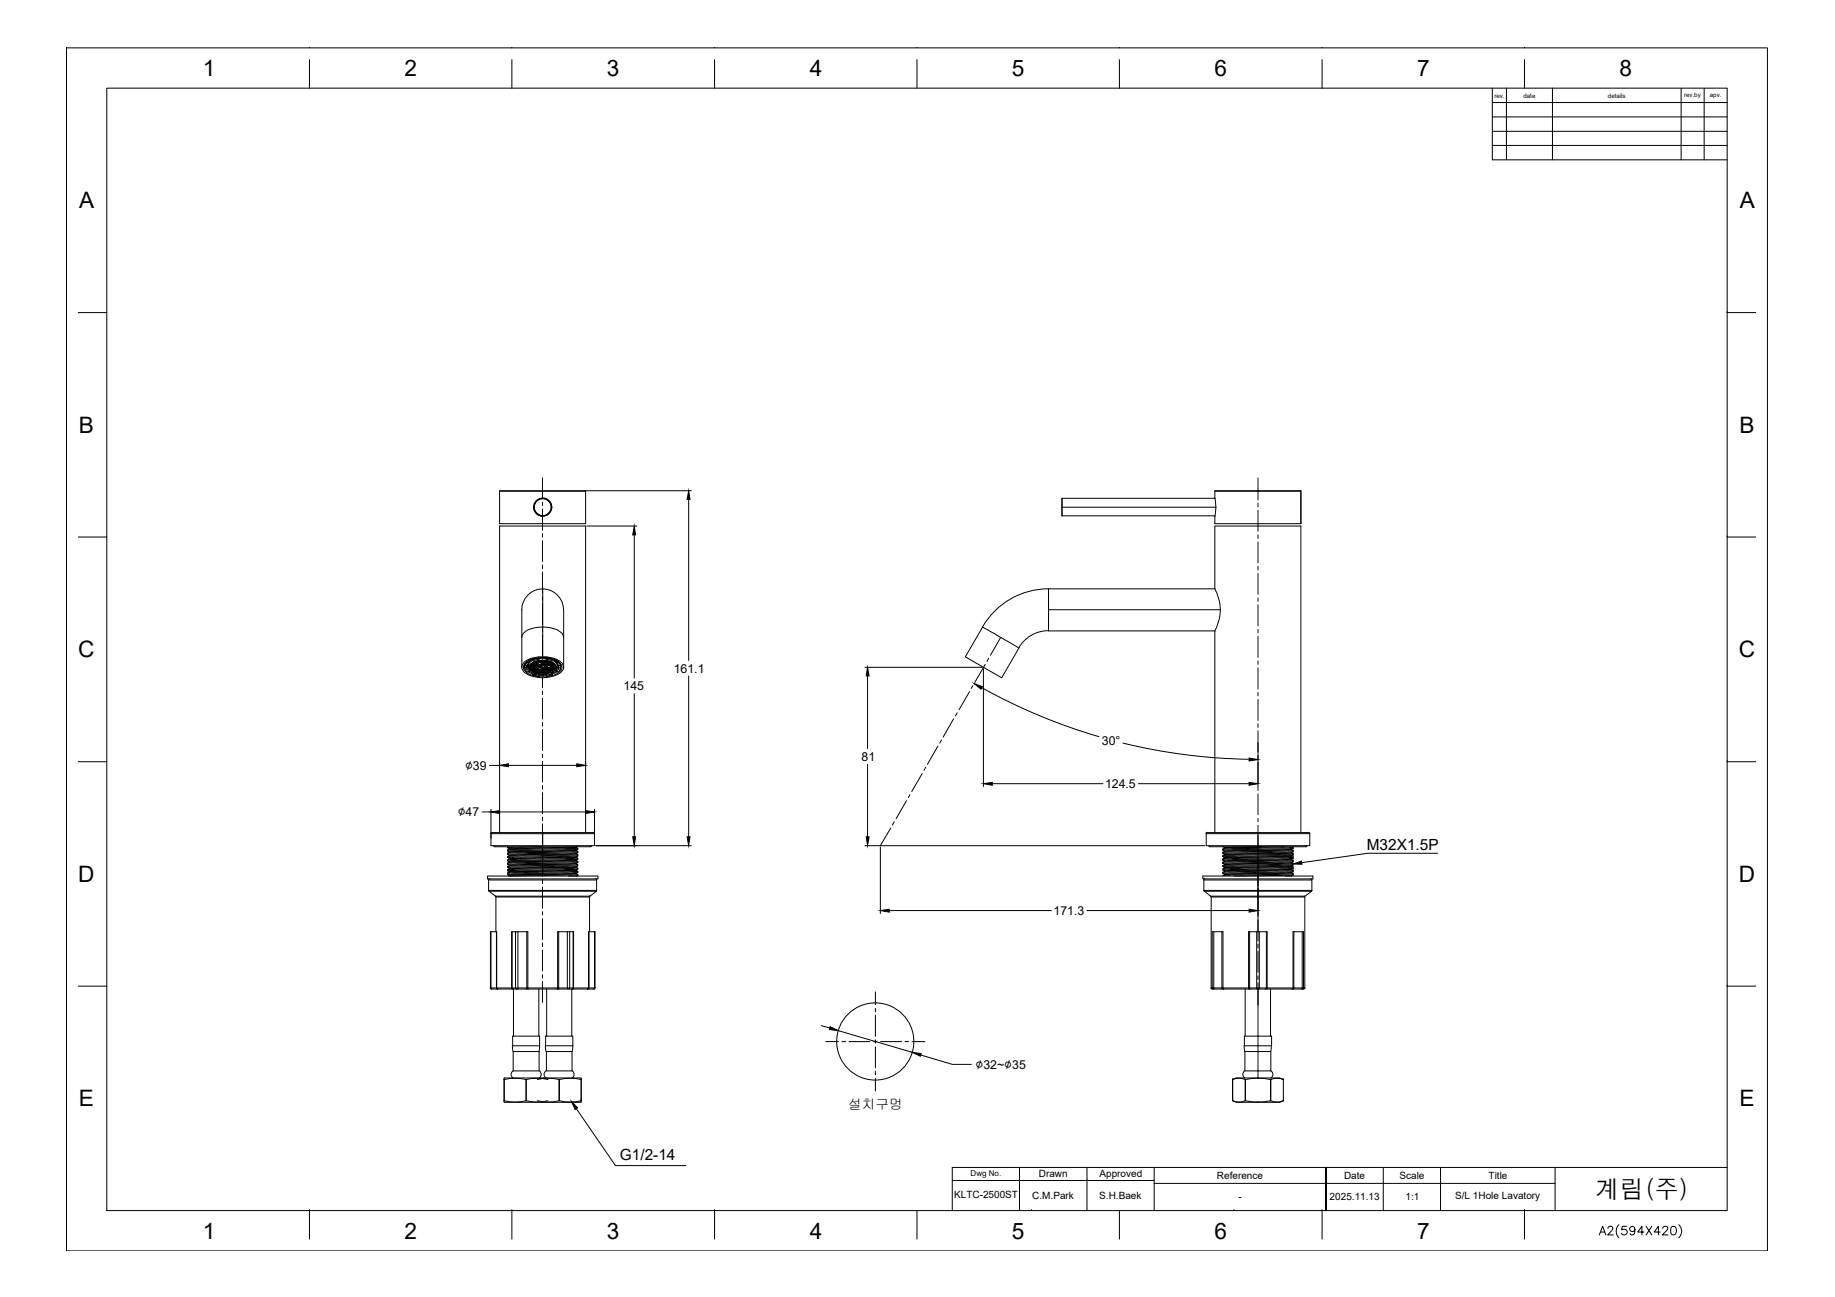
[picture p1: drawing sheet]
<svg xmlns="http://www.w3.org/2000/svg" width="297mm" height="210mm" viewBox="0 0 297 210" stroke-linecap="round" stroke-linejoin="round" font-family="sans-serif">
<!-- layer: 0 -->
<g fill="none" stroke="#000" stroke-width=".16">
<path d="M81 79.4l-.1 .1M81 79.4h13.7M87.8 79.5h-6.9v5.3h6.9M94.7 79.4l.1 .1M196.8 79.4l-.1 .1M196.8 79.4h13.7M203.6 79.4v.1M210.4 79.4l.1 .1M210.6 79.5h.1M210.6 79.5h-13.9v1.1a6.6 6.6 0 0 1 0 3v1.2h13.9M210.6 79.5v5.3M86.4 82.1a1.44 1.44 0 0 0 1.5 1.4 1.44 1.44 0 0 0 1.4-1.4h-.1"/>
<path d="M86.4 82.1a1.44 1.44 0 0 1 1.5-1.5 1.44 1.44 0 0 1 1.4 1.5M86.4 82.1h.1M87.8 80.6v-1.1h7v5.3h-7M87.8 80.6a1.48 1.48 0 0 0-1.4 1.5 1.48 1.48 0 0 0 1.4 1.5M87.8 80.6a1.48 1.48 0 0 1 1.5 1.5 1.48 1.48 0 0 1-1.5 1.5M87.8 83.6v1.2M87.9 95.3a3.5 3.5 0 0 1 3.3 3.4v9.3M87.9 95.3a3.4 3.4 0 0 0-3.4 3.4v9.3M87.9 95.3v11M169.7 95.3a12.3 12.3 0 0 0-10.6 6.1M169.7 95.3v6.8h27M169.7 96v5.4"/>
<path d="M169.7 95.3h27M169.7 98.7h27.8M171.9 82.1v1.4M171.9 80.6v1.5M171.9 83.5h24.8M171.9 80.6h24.8M196.7 95.3a8.8 8.8 0 0 1 .8 3.4M196.7 95.3v-10.2h13.9v49.6M196.9 82.1h-25v1.4M197.5 98.7a8.7 8.7 0 0 1-.8 3.4M210.6 84.8h.1M84.5 103.2a2.17 2.17 0 0 1 2-1.6 5.3 5.3 0 0 1 4.5 .9l.2 .7"/>
<path d="M84.7 107.3a5.1 5.1 0 0 1 4.4-.9 2.17 2.17 0 0 1 2.1 1.6 1.92 1.92 0 0 1-1.7 1.4 5.8 5.8 0 0 1-4.6-.6 1.05 1.05 0 0 1-.2-1.5zM84.9 107.7l.1 .3M85 108.3l.4 .5 .3-.1M85 108.2a.96 .96 0 0 1 .7-1.4 5 5 0 0 1 4.9 .5 .72 .72 0 0 1 .1 .9M85 107.5v.2M85 108v.3M85.3 108.2l.4 .5M85.3 107.3l-.3 .4M85.3 107.1v.2M85.3 108.2l-.3 .1M85.3 108l-.1-.3 .2 .3M85.3 108h-.3"/>
<path d="M85.3 108v.2M85.4 108h.1M85.4 107.2l.3 .1M85.4 107.1v.1M85.4 108l.1 .2M85.4 107.2l-.1 .1M85.5 107.7l.1 .3M85.5 108.7l.7 .4M85.5 107.7l.1 .5 .3 .3-.2-.1v.3M85.5 108.2h.1M85.5 107.4v.3M85.5 107.4l-.2 .3h-.3"/>
<path d="M85.5 108.2l.2 .1M85.6 106.9l.1 .4M85.6 108.6l.6 .3M85.7 107.3l-.2 .1M85.7 107.9l.2 .1M85.7 107.6a3.4 3.4 0 0 1 4.2 0 .73 .73 0 0 1-.4 1.1 3.5 3.5 0 0 1-3.8-.3 .7 .7 0 0 1 0-.8zM85.8 108v.2h.3v.1h-.1M85.8 107.7h.1M85.8 108.1l.2 .2M85.9 107.6a3.2 3.2 0 0 1 4 .1 .83 .83 0 0 1-.7 1.1 3 3 0 0 1-3.5-.6zM85.9 107.6v.1M85.9 107.7v.3"/>
<path d="M85.9 108v.1M85.9 107.7h.2v.2l-.2 .1M85.9 107.7h.2M85.9 108.1h-.1M85.9 107.7h-.1M85.9 108h-.2l.1 .1M85.9 108.1l.2 .1M86 108.3h.1M86 108.2v.1M86 108.4l.2 .1M86.1 107.4l-.1 .1M86.1 107.3v.1l.2 .1"/>
<path d="M86.1 107.5v.4l.2 .1M86.1 107.9v.3M86.1 108.3l.2 .1M86.1 107.9l.2 .1-.2 .2M86.1 108.3l.2 .1v.1M86.1 107.5h.2M86.1 107.9l-.2 .1M86.1 107.5h-.2M86.2 108.5l.4-.2 .2 .1v.1l-.3 .1M86.2 106.7l-.6 .5M86.2 109.2l1 .2 .1-.1M86.2 108.5h.1"/>
<path d="M86.2 106.6v.1M86.2 108.4v.1M86.2 108.9v.3M86.3 107.2h.1M86.3 108.1l-.2 .1v.1M86.3 107.3h.2v.1l-.2 .1M86.3 107.7h.2v.2l-.2 .1M86.3 108.1l.2 .1v.1l-.2 .1M86.3 107.3v.4h-.2M86.3 107.7v.3M86.3 108.1v.3M86.3 107.3h-.1"/>
<path d="M86.3 107.7h-.2M86.3 108.5l.2 .2M86.4 107.5h.4v.2h-.2h-.2zM86.4 106.8l-.3 .2a.8 .8 0 0 0-.6 .7M86.4 107.2l.2 .1M86.4 108.8l-.2 .1M86.5 109.1l-.3 .1M86.5 109.1h.1M86.5 108.8v.3M86.5 108.4v.3M86.5 108.7l.3-.2 .3 .1v.2M86.6 107.9l.2 .1-.2 .2"/>
<path d="M86.6 109.1h.1M86.6 109.1l.7 .2M86.6 107.9l-.2 .1 .2 .2M86.6 107.1v.2M86.6 107.5v.2M86.6 107.9v.3M86.6 108.9v.2M86.6 108.7l.3 .1M86.7 107.1l.1 .1-.2 .1M86.8 107.1h.1M86.8 108.6v.3M86.8 107.3h-.2v.1l.2 .1"/>
<path d="M86.8 108.1l-.2 .1v.1l.2 .1M86.8 108.1l.3 .1v.1l-.3 .1M86.8 107.3h.3v.1l-.3 .1M86.8 107.7h.3v.2l-.3 .1M86.8 107.7h-.2v.2l.2 .1M86.8 107v.1M86.8 107.3v.2M86.8 107.7v.3M86.8 108.1v.3M86.9 107.5h.4v.2h-.2h-.2zM86.9 108.6v.2M86.9 108.8l.4-.3 .3 .1v.2h-.5"/>
<path d="M86.9 108.8h.1M87.1 107l-.3 .1M87.1 108.3l-.2 .1v.1l.2 .1M87.1 107.9l.2 .1-.2 .2M87.1 107.9l-.2 .1 .2 .2M87.1 108.3l.2 .1v.1l-.2 .1M87.1 107.1h.2v.1l-.2 .1M87.1 107.1v.2M87.1 107.5v.2M87.1 107.9v.3M87.1 108.3v.3M87.1 107.1h-.2v.1l.2 .1"/>
<path d="M87.1 107l.2 .1M87.2 106.6l-1 .1M87.2 106.5v.1M87.2 106.6l.1 .1M87.3 106.7l-.8 .1-.3-.1M87.3 106.6h1.1M87.3 109.1h1.1M87.3 109.3h1.1M87.3 106.5v.2M87.3 109.1v.2M87.3 108.6v.3l.1-.1M87.3 107.7h.3v.2l-.3 .1"/>
<path d="M87.3 107.7h-.2v.2l.2 .1M87.3 106.9v.2M87.3 107.7v.3M87.4 108.8l.4 .1M87.6 106.9l-.3 .2M87.6 107.9l-.2 .1 .2 .2M87.6 108.3l-.2 .1v.1l.2 .1M87.6 108.3l.2 .1v.1l-.2 .1M87.6 107.1h.2v.1l-.2 .1M87.6 107.5h.2v.2h-.2M87.6 107.9l.2 .1-.2 .2M87.6 107.1h-.2v.1l.2 .1"/>
<path d="M87.6 107.5h-.2v.2h.2M87.6 107.1v.2M87.6 107.5v.2M87.6 107.9v.3M87.6 108.3v.3M87.6 106.9v.1l.3 .1M87.8 108.9h.1M87.9 107.3h.2v.1l-.2 .1M87.9 109.1v.5M87.9 106.4h-.2a3.2 3.2 0 0 0-2.9 1.3 1.12 1.12 0 0 0 .9 1.4 5.3 5.3 0 0 0 2.2 .5M87.9 106.4a3.7 3.7 0 0 1 3 1.3 1.05 1.05 0 0 1-.8 1.4l-.9 .3-1.3 .2M87.9 108.1l-.3 .1v.1l.3 .1"/>
<path d="M87.9 106.4h.1M87.9 106.9v.2M87.9 107.3v.2M87.9 108.1v.3M87.9 108.5v.3M87.9 107.3h-.3v.1l.3 .1M87.9 108.5l-.3 .1v.2h.3M87.9 108.1l.2 .1v.1l-.2 .1M87.9 108.5l.2 .1v.2h-.2M88.1 106.9v.1l-.2 .1M88.1 107.1h.2v.1l-.2 .1M88.1 107.5h.2v.2h-.2"/>
<path d="M88.1 108.3l.2 .1v.1l-.2 .1M88.1 107.9l.2 .1-.2 .2M88.1 107.1h-.2v.1l.2 .1M88.1 107.5h-.2v.2h.2M88.1 107.9l-.2 .1 .2 .2M88.1 108.3l-.2 .1v.1l.2 .1M88.1 107.1v.2M88.1 107.5v.2M88.1 107.9v.3M88.1 108.3v.3M88.2 107.3h.4v.1l-.2 .1-.2-.1zM88.2 106.9l.2 .2"/>
<path d="M88.3 108.8l-.4 .1M88.4 108.5l-.2 .1v.2h.5M88.4 108.1l-.2 .1v.1l.2 .1M88.4 106.9v.2M88.4 107.3v.4h.2M88.4 107.7v.3M88.4 108.1v.3M88.4 108.6l-.1 .2M88.4 107.7h.2v.2l-.2 .1M88.4 108.1l.2 .1v.1l-.2 .1M88.4 108.5l.4 .3M88.4 107.7h-.2v.2l.2 .1"/>
<path d="M88.4 108.5l.2 .1M88.4 106.7l.9 .1 .1-.1M88.4 106.5v.2M88.4 109.1v.2M88.5 106.5l-.1 .2M88.5 106.6l.9 .1M88.6 107l-.2 .1M88.6 107l.2 .1M88.6 107.1v.3l.2 .1M88.6 107.5v.2M88.6 107.9v.3M88.6 107.1h-.2v.1l.2 .1"/>
<path d="M88.6 107.9l-.2 .1 .2 .2M88.6 108.3l-.2 .1v.1M88.6 107.1h.2v.1l-.2 .1M88.6 107.9l.2 .1-.2 .2M88.6 108.3l.2 .1v.1M88.6 108.3l.2 .1M88.6 107.5h.2M88.6 107.5h-.2M88.8 108.6v.2M88.8 107.5v.2h-.2M88.8 108.5l-.2 .1M88.8 108.1l-.2 .1v.4"/>
<path d="M88.8 108.5l-.2 .1v.2h.2M88.8 107v.1M88.8 107.3v.2M88.8 108.1v.3M88.8 107.3h.2v.1l-.2 .1M88.8 107.3h-.2M88.8 108.1l.2 .1v.1l-.2 .1M88.8 108.5l.3 .2M88.8 107.1h.2M89 107.1l-.1 .1 .2 .1M89 108.7l-.2 .1M89.1 107.5h.2v.2h-.2"/>
<path d="M89.1 107.1v.2M89.1 107.5v.2M89.1 107.9v.3M89.1 107.9l.2 .1-.2 .2M89.1 107.9l-.2 .1 .2 .2M89.1 107.5h-.2v.2h.2M89.2 108.4h-.1v.3M89.3 109.1l-.9 .2M89.3 109.1l.1 .1M89.3 108.8v.3M89.3 107.2l-.2 .1M89.3 107.3h.2v.1l-.2 .1"/>
<path d="M89.3 108.1l.2 .1v.1l-.2 .1M89.3 107.7h.2v.2l-.2 .1M89.3 106.8l.3 .2a.98 .98 0 0 1 .6 .7M89.3 107.3h-.2v.1l.2 .1M89.3 107.7h-.2v.2l.2 .1M89.3 108.1l-.2 .1v.1l.2 .1M89.3 107.3v.2M89.3 107.7v.3M89.3 108.1v.3M89.3 108.8l.1 .1M89.3 108.5l-.2 .2M89.4 107.2h.1"/>
<path d="M89.4 106.7l.7 .5M89.4 109.2l-.9 .2-.1-.1M89.4 106.6v.1M89.4 108.5h.1M89.4 108.9v.3M89.4 108.5l-.3-.2-.2 .1v.1l.2 .1M89.5 108.4l-.1 .1M89.6 107.5v.2M89.6 107.9v.3M89.6 107.5h-.2v.2h.2M89.6 107.5h.2M89.6 107.4l.2 .1"/>
<path d="M89.7 108.4h-.3v.1M89.7 108.4l-.3 .1M89.7 108.3h.1M89.7 108.3v.1M89.8 108.2l-.1 .1M89.8 107.7h-.2v.2h.4M89.8 107.6v.1M89.8 107.7v.3M89.8 108v.1M89.8 108.1l-.2 .1M89.8 107.7h.1M89.8 108.1h.1"/>
<path d="M89.8 107.7h-.2M89.9 108.1l-.2 .2M89.9 108.5l.2-.1v.3M89.9 108.1l.1-.1h-.6l.2 .2M89.9 108.1l-.3 .1 .1 .1M89.9 108v.1M90.1 107.3l.3 .4h.3M90.1 108.6l-.7 .3M90.1 106.9v.4M90.2 107.4v.3M90.2 108.7l-.8 .4M90.2 107.7l-.1 .3"/>
<path d="M90.2 107.7l-.1 .5-.3 .3M90.3 107.2l.4 .5M90.3 107.1v.1M90.3 107.2l-.2 .1M90.4 108.2l-.3 .5M90.4 108h.3M90.4 108.2l.3 .1M90.4 108v.2M90.4 107.7l-.4 .6M90.5 107.7l-.1 .3M90.7 108.3a.49 .49 0 0 1-.6 .4M90.7 107.5v.2"/>
<path d="M90.7 108v.3M90.8 107.7l-.1 .3M159.1 101.5l5.8 3.4-2.7 4.8-5.9-3.4zM169.7 102.1a5.5 5.5 0 0 0-4.8 2.7M196.7 102.1v32.6M79.6 134.7l-.2 .2M79.6 134.7h16.5M79.9 136.8l.2 .2M80.9 134.7v-49.6h13.9v49.6M82.2 137v.2M82.2 137.5v.2M82.2 138.1v.2"/>
<path d="M82.2 138.6v.2M82.2 139.1v.2M82.2 139.7v.2M82.2 138.3l.2 .1M82.2 137.7l.2 .2M82.2 137.2l.2 .1M82.2 139.9l.2 .1M82.2 139.3l.2 .2M82.2 138.8l.2 .1M82.4 139.5l-.2 .2M82.4 139l-.2 .1M82.4 137.3v.1"/>
<path d="M82.4 137.9h.1M82.4 138.4v.1M82.4 138.9v.1M82.4 139.5h.1M82.4 140v.1M82.4 138.5l-.2 .1M82.4 137.9l-.2 .2M82.4 137.4l-.2 .1M82.9 138.7l-.7 .1M82.9 139.1h-.7M83.2 138.9h-.8M83.2 138.9l-.8 .1"/>
<path d="M83.2 138.9h.1M83.2 138.9l-.3 .2M87.8 137l-5.6 .2M87.9 134.7v.2h8.3v2h-16.7v-2h8.4v2M87.9 139.5l-5.7 .2M87.9 139.2l-5.7 .1M87.9 138.1l-5.7 .2M87.9 137.6l-5.7 .1M87.9 138.6l-5 .1 .3 .2M87.9 138.5l-5.7 .1M87.9 137.4l-5.7 .1M87.9 139.7l-5.7 .2"/>
<path d="M87.9 139l-5 .1M87.9 138l-5.7 .1M87.9 137.4v.2M87.9 138v.1M87.9 138.5v.1M87.9 139v.2M87.9 139.5v.2M93.3 138.7h.1M93.3 139.7l-10.9 .3M93.3 139.2l-10.9 .3M93.3 139.8l-10.9 .3M93.3 139.3l-10.9 .2"/>
<path d="M93.3 139.8l.2 .2-5.6 .1M93.3 138.7l-10.1 .2M93.3 138.1l-10.9 .3M93.3 137.6l-10.9 .3M93.3 137.1l-10.9 .2M93.3 138.1v.1l-.7 .1-10.2 .2M93.3 137.7l-10.9 .2M93.3 137.1l-10.9 .3M93.3 139.3l.2 .1M93.3 138.2l.2 .1M93.3 137.1l.2 .2M93.3 138.7l.2 .2"/>
<path d="M93.3 137.7l.2 .1M93.3 137.1h.1M93.3 137.6v.1M93.3 139.2v.1M93.3 139.7v.1M93.5 139.6l-5.6 .1M93.5 139.4l-5.6 .1M93.5 139.1l-5.6 .1M93.5 137.5l-5.6 .1M93.5 138l-5.6 .1M93.5 138.5l-5.6 .1M93.5 138.3l-5.6 .2"/>
<path d="M93.5 138.9l-5.6 .1M93.5 137.8l-5.6 .2M93.5 137.3l-5.6 .1M93.5 137.3v.2M93.5 137.8v.2M93.5 138.3v.2M93.5 138.9v.2M93.5 139.4v.2M93.5 140v.1M93.5 138l-.2 .1M93.5 138.5l-.2 .2M93.5 136.9l-.2 .2"/>
<path d="M93.5 137.5l-.2 .1M93.5 139.1l-.2 .1M93.5 139.6l-.2 .1M95.8 136.8l-.2 .2h-15.5M96 134.7l.2 .2M195.3 134.9h16.7v2h-16.7zM195.4 134.7l-.2 .2M195.4 134.7h16.5M195.7 136.8l.2 .2M198 138.6h.1M198 138.1h.1M198 137.6h.1"/>
<path d="M198 139.7h.1M198 139.2h.1M198 137.4v.2M198 138.5v.1M198 139v.2M198 139.5v.2M198 138.6l.2 .2M198 138.1l.2 .2M198 137.6l.2 .2M198 137l.2 .2M198 139.7l.2 .2M198 139.2l.2 .1"/>
<path d="M198.2 137.2h.1M198.2 138.3h.1M198.2 138.8v.1M198.2 139.3v.1M198.2 139.9v.1M198.2 138.3l-.2 .2M198.2 137.8l-.2 .1M198.2 137.2l-.2 .2M198.2 138.9l-.2 .1M198.2 140l-.2 .1M198.2 139.4l-.2 .1M203.6 136.9v.1"/>
<path d="M204.3 137l-6.1 .2M207.9 137l-9.7 .2M209.1 138h.1M209.1 137.5h.1M209.1 138.6l-10.9 .3M209.1 138l-10.9 .3M209.1 137.5l-10.9 .3M209.1 138.5l-10.9 .3M209.1 137.5l-10.2 .2h-.7v.1M209.1 139.7l-10.9 .3M209.1 139.1l-10.9 .3M209.1 139.6l-10.9 .3"/>
<path d="M209.1 139.1l-10.9 .2M209.1 138l.2 .2M209.1 138.6l.2 .1M209.1 137.5l.2 .2M209.1 138.5v.1M209.1 139.1h.1M209.1 139.6v.1M209.1 139.1l.2 .2M209.1 139.7l.2 .1M209.1 137l.2 .2-11.3 .2M209.3 137.7h.1M209.3 138.2h.1"/>
<path d="M209.3 138.7h.1M209.3 139.3h.1M209.3 139.8h.1M209.3 138.4l-11.3 .2M209.3 137.7l-10.4 .2h-.9v.2M209.3 137.8l-11.3 .3M209.3 138.2l-11.3 .3M209.3 138.7l-11.3 .3M209.3 137.3l-11.3 .3M209.3 139.4l-11.3 .3M209.3 138.9l-11.3 .3M209.3 139.3l-11.3 .2"/>
<path d="M209.3 139.8l-11.3 .3M209.3 137.1v.2M209.3 137.7v.1M209.3 138.2v.2M209.3 138.7v.2M209.3 139.3v.1M209.3 139.8v.2M209.3 137.3l-.2 .2M209.3 137.8l-.2 .2M209.3 138.4l-.2 .1M209.3 138.9l-.2 .2M209.3 139.4l-.2 .2"/>
<path d="M211.6 136.8l-.2 .2h-15.5M211.8 134.7l.2 .2M78.9 141.8h17.9v.4h-17.9zM79.1 144.1l.1 .1M79.1 142.4h17.5v1.7h-17.5zM79.2 144.2h17.3l-1 .8h-15.3zM79.3 142.2l-.2 .2M79.3 159.9l.2 .2M79.5 150.8v9.2l.1 .1M80.2 145l.1 .1M80.3 150.8v-5.6h15.1v5.6M80.4 150.8h-1v9.1h3.4"/>
<path d="M82.2 140.2v.2M82.2 140.8v.1M82.2 140.9l.2 .2M82.2 141.5l.2 .1M82.2 140.4l.2 .1M82.4 141.1h.1M82.4 140.1l-.2 .1M82.4 140.6l-.2 .2M82.4 140.5v.1M82.4 141.6v.1M82.4 141.7l-.2 .1M82.4 141.1l-.2 .2"/>
<path d="M82.8 159.9h.7M82.8 159.9v-9.1h.1v9.1l.2 .2M82.8 159.9l.1 .2M82.9 150.8h.6M83.5 150.8h.3v9.3M83.5 159.9l.1 .2M83.5 159.9h6.9M83.5 150.8v9.1M83.8 150.8h1.6l.1 9.3M85.3 150.8l-.1 9.3M87.9 140.6l-5.7 .2M87.9 140.1l-5.7 .1"/>
<path d="M87.9 141.4l-5.7 .1M87.9 140.3l-5.7 .1M87.9 141.7l-5.4 .1M87.9 140.1v.2M87.9 140.6v.8M87.9 141.7v.1M90.4 159.9h1.8M90.4 159.9v.2M90.4 150.8v9.1M91.8 150.8l.1 9.3M92.2 159.9l-.1 .2M92.2 150.8v9.1"/>
<path d="M92.8 150.8v9.2l-.2 .1M93.3 140.9h.1M93.3 140.8l-10.2 .2-.7 .1M93.3 140.3l-10.9 .2M93.3 141.4l-10.9 .2M93.3 140.9l-10.9 .2M93.3 140.3l-10.9 .3M93.3 141.4l-10.9 .3M93.3 140.3l.2 .2M93.3 140.9l.2 .1M93.3 140.3h.1M93.3 140.8v.1"/>
<path d="M93.3 141.4h.1M93.3 141.4l.2 .2M93.5 141.2l-5.6 .2M93.5 140.7l-11.3 .2M93.5 141l-10.4 .2-.9 .1v.2M93.5 141.7l-1.5 .1M93.5 140.1l-5.6 .2M93.5 141.6l-5.6 .1M93.5 140.5l-5.6 .1M93.5 140.5v.2M93.5 141v.2M93.5 141.6v.1"/>
<path d="M93.5 141.2l-.2 .2M93.5 141.7l-.1 .1M93.5 140.7l-.2 .1M93.5 140.1l-.2 .2M95.3 150.8v9.1l-.1 .2M95.5 145l-.1 .1M96.2 150.8v9.1h.1M96.3 159.9l-.1 .2v-.2h-4M96.3 159.9v-9.1h-1v9.2l-.2 .1M96.4 142.2l.2 .2M96.6 144.1l-.1 .1M194.7 141.8h17.8v.4h-17.8z"/>
<path d="M194.8 144.1l.1 .1M195 144.2h17.3l-1 .8h-15.3zM195 142.2l-.2 .2M195.9 145l.1 .1M196 159.9l.2 .2M196.5 159.9v.2M196.5 159.9h-.4v-14.7h15.1v14.7M196.5 150.8v9.1M197.8 150.8h-1.6v9.1l.2 .2M197.8 150.8v9.1h-1.3M197.8 150.8h.2v9.2l.1 .1M198 141.4h.1"/>
<path d="M198 140.3h.1M198 140.1v.2M198 140.6v.2M198 141.7v.1M198 140.3l.2 .1M198 140.8l.2 .1M198 141.4l.2 .1M198.2 140.9h.1M198.2 140.4v.1M198.2 141.5v.1M198.2 140.5l-.2 .1M198.3 141l-.3 .1"/>
<path d="M202.3 150.8v9.2l.1 .1M203.4 159.9l.1 .2M203.4 159.9h-5.6l.1 .2M203.4 150.8v9.1M203.6 141.8v2.3h8.8v-1.7h-17.5v1.7h8.7v6.7M203.8 150.8v9.1h-.4M205 150.8v9.1l-.1 .2M209.1 141.7l-1 .1M209.1 141.2l-10.9 .3M209.1 140.2l-10.9 .3M209.1 140.7l-10.9 .2M209.1 140.1l-10.9 .3"/>
<path d="M209.1 141.3l-9.9 .2h-1l-.2 .2M209.1 140.1l.2-.1-11.3 .3M209.1 140.1v.1M209.1 140.7v.1M209.1 141.2v.1M209.1 141.7v.1M209.1 140.2l.2 .1M209.1 141.3l.2 .1M209.3 140.3h.1M209.3 140.9h.1M209.3 141.4h.1M209.3 140.9l-10.7 .2h-.6v.3"/>
<path d="M209.3 140.9l-.7-.1-10.3 .2-.1-.1M209.3 141.4l-11.3 .3M209.3 140.5l-11.3 .3M209.3 141.6l-9.6 .2M209.3 141.1l-11.3 .3M209.3 140.3l-11.3 .3M209.3 140.3v.2M209.3 140.9v.2M209.3 141.4v.2M209.3 140.5l-.2 .2M209.3 141.6l-.2 .1M209.3 141.1l-.2 .1"/>
<path d="M209.4 150.8h1.6v9.1M209.4 150.8v9.1h1.4l-.1 .2M209.4 150.8h-.1v9.1l-.1 .2M210.8 150.8v9.1h.2M211 159.9l-.2 .2M211 159.9h.2M211.2 159.9l-.2 .2h-1.6M211.2 145v.1M212.2 142.2l.2 .2M212.4 144.1l-.1 .1M79.6 160.1h10.8M80.5 160.1l-.1-.1v-9.2v9.1l.2 .2"/>
<path d="M81.6 174.7l.1-.2h12.3l.1 .2M81.6 178.1l.1 .3h12.3l.1-.3M81.6 178.1h.1M81.6 174.7h.1M81.6 174.7v3.4M81.6 178.1a7.4 7.4 0 0 0 3.5 0M81.6 174.7a7.4 7.4 0 0 1 3.5 0M82.9 169.2l.1 1M83 167.7h4.3v1.5h-4.3zM83.1 173.3a.7 .7 0 0 0 0 1.2M83.1 170.2h4.2v3.1h-4.2zM83.1 160.1v7.6"/>
<path d="M85.1 178.1h.1M85.1 174.7h.1M85.1 174.7v3.4M85.2 174.7a7.4 7.4 0 0 1 3.5 0M85.2 178.1a7.4 7.4 0 0 0 3.5 0M85.2 174.7v3.4M87 178.1a7.4 7.4 0 0 0 3.5 0M87 174.7a7.4 7.4 0 0 1 3.5 0M87.2 160.1v7.6M87.3 173.3a.7 .7 0 0 1 0 1.2M87.3 169.2l-.1 1M88.3 169.2l.1 1"/>
<path d="M88.3 167.7h4.4v1.5h-4.4zM88.4 173.3a.7 .7 0 0 0 0 1.2M88.4 170.2h4.2v3.1h-4.2zM88.5 160.1v7.6M90.2 160.1l.1-.1v-9.2h2.6v9.2l-.1 .1M90.4 160.1h1.7M90.5 178.1h.1M90.5 174.7h.1M90.5 174.7v3.4M90.6 174.7a7.4 7.4 0 0 1 3.5 0M90.6 178.1a7.4 7.4 0 0 0 3.5 0M90.6 174.7v3.4"/>
<path d="M92.1 160.1h.5M92.6 160.1v7.6M92.6 160.1h2.5M92.6 173.3a.7 .7 0 0 1 0 1.2M92.7 169.2l-.1 1M94.1 178.1h.1M94.1 174.7h.1M94.1 174.7v3.4M95.1 160.1h1.1M196.2 160.1h.2M196.4 160.1h1.5M197.9 160.1h11.5"/>
<path d="M199.5 178.1h.1M199.5 174.7h.1M199.5 178.1a2.54 2.54 0 0 0 2.1 0M199.5 174.7a2.54 2.54 0 0 1 2.1 0M199.5 174.7v3.4M199.5 178.1l.6 .3h7.1l.5-.3M199.5 174.7l.6-.2h7.1l.5 .2M201.4 169.2l.1 1M201.4 167.7h4.4v1.5h-4.4zM201.5 173.3a.7 .7 0 0 0 0 1.2M201.6 160.1v7.6M201.6 174.7v3.4"/>
<path d="M201.6 178.1h.1M201.6 178.1l2 .3M202.2 160.1l-.1-9.3h3v9.3M203.6 160.1v9.1M203.6 169.2v1h2.1M203.6 174.5l-2 .2M203.6 174.5l2.1 .2M203.6 178.4h.1M203.7 160.1l.1-.2h5.6v.2M205.7 160.1v7.6M205.7 178.1l-2.1 .3M205.7 178.1h.1"/>
<path d="M205.7 174.7v3.4M205.7 174.7h.1M205.7 178.1a2.54 2.54 0 0 0 2 0M205.7 174.7a2.54 2.54 0 0 1 2 0M205.7 170.2v3.1h-4.2v-3.1h2.1v4.3M205.7 173.3a.7 .7 0 0 1 0 1.2M205.8 169.2l-.1 1M207.7 178.1h.1M207.7 174.7h.1M207.7 174.7v3.4"/>
<circle cx="87.8" cy="82.1" r="1.35"/>
<circle cx="141.7" cy="168.5" r="6.2"/>
</g>
<!-- layer: FORM -->
<g fill="none" stroke="#000" stroke-width=".16">
<path d="M10.8 7.7h.1M10.8 7.7h275.3v194.7h-275.3zM17.3 14.3h262.3v181.6h-262.3zM50.1 7.7h.1M50.1 9.7v4.6M82.9 7.7h.1M82.9 9.7v4.6M115.7 7.7h.1M115.7 9.7v4.6M148.4 7.7h.1M148.4 9.7v4.6M181.2 7.7h.1"/>
<path d="M181.2 9.7v4.6M214 7.7h.1M214 9.7v4.6M241.6 14.3v11.6h38M241.6 16.6h38M241.6 18.9h38M243.9 14.3v11.6M246.8 7.7h.1M246.8 9.7v4.6M251.3 14.3v11.6M272.1 14.3v11.6M275.9 14.3v11.6"/>
<path d="M241.6 21.3h38M241.6 23.5h38M12.7 50.6h4.6M279.6 50.6h.1M279.6 50.6h4.6M12.7 86.9h4.6M279.6 86.9h.1M279.6 86.9h4.6M12.7 123.3h4.6M279.6 123.3h.1M279.6 123.3h4.6M12.7 159.6h4.6"/>
<path d="M279.6 159.6h.1M279.6 159.6h4.6M50.1 195.9h.1M50.1 195.9v4.6M82.9 195.9h.1M82.9 195.9v4.6M115.7 195.9h.1M115.7 195.9v4.6M148.4 195.9v4.6M154.1 191.1h32.7M165 188.9v7M167 195.9h.1"/>
<path d="M176 191.1h.1M176 188.9v7M181.2 195.9v4.6M186.8 188.9v7M186.8 191.5h64.9M199.7 195.9h.1M214 195.9h.1M214 195.9v4.6M214.6 188.9v7v-7M214.6 188.9v7M223.9 188.9v7M233.2 188.9v7"/>
<path d="M246.8 195.9h.1M246.8 195.9v4.6M251.7 188.9v7M258.9 199.9l.5-1.4 .5 1.4M259.1 199.4h.7M260.3 198.8l.2-.3 .5 .1a.39 .39 0 0 1-.1 .6l-.7 .7h1M262.1 198.2a1.52 1.52 0 0 0 0 2.1M263.3 198.5h-.7l-.1 .6a.5 .5 0 0 1 .8-.1 .5 .5 0 0 1-.1 .8 .5 .5 0 0 1-.7-.2M264.6 198.9a.43 .43 0 0 1-.6 .3 .43 .43 0 0 1-.1-.6 .43 .43 0 0 1 .7 .1v.2a.63 .63 0 0 1-.5 1l-.2-.3M266.1 199.4h-1l.7-.9v1.4M266.5 198.5l.9 1.4M267.4 198.5l-.9 1.4"/>
<path d="M268.7 199.4h-.9l.6-.9v1.4M269.2 198.8v-.2a.44 .44 0 0 1 .5-.1 .44 .44 0 0 1 .3 .3l-.9 1.1h.9M270.6 198.5a.45 .45 0 0 1 .7 .2 .7 .7 0 0 1-.5 1.2l-.3-.3-.1-.5zM271.8 198.2a1.42 1.42 0 0 1 0 2.1M279.6 188.9h-125.5v7M286.1 202.4h.1"/>
</g>
<!-- layer: DIM_ -->
<g fill="#000" stroke="#000" stroke-width=".16">
<path d="M102.7 85.1l.2 1.5h-.5zM111.5 79.4l.2 1.4h-.5zM140.4 108l.3 1.4h-.5zM157.7 110.6l1.3 .5-.2 .4zM79.5 131.4l1.4-.2v.5zM80.9 123.9l1.4-.3v.5zM93.4 123.6l1.4 .3-1.4 .2zM94.8 131.2l1.4 .2-1.4 .3zM102.4 135.4h.5l-.2 1.5zM111.2 135.4h.5l-.2 1.5zM140.2 135.4h.5l-.3 1.5zM159.2 126.8l1.4-.2v.5z"/>
<path d="M202.2 126.6l1.4 .2-1.4 .3zM202.2 122.7l1.4 .2-1.4 .2zM209.3 139.8l1.4-.4v.5zM142.5 147.4l1.4-.2v.4zM202.2 147.2l1.4 .2-1.4 .2zM92.5 178.3l1 1-.4 .3zM134.4 166.2l1.3 .6-1.4-.2zM147.7 170.3l1.4 .2-.1 .4z"/>
</g>
<g fill="none" stroke="#000" stroke-width=".16">
<path d="M94.9 79.4h17M95 85.1h8.1M102.7 86.6v23.1M111.5 80.8v26.1M102.7 112.3v23.1M111.5 109.4v26M140 108h19M140.4 109.4v11.8M158.9 111.3a91.9 91.9 0 0 0 19 7.9M159.2 108.2v19.1M78 131.4h1.5M79.2 123.9h1.7"/>
<path d="M79.5 131v4.7M80.9 131.4h13.9M80.9 123.4v.2M82.3 123.9h11.1M94.8 123.4v.2M96.2 131v4.7M96.4 136.9h15.5M140 136.9h55M140.4 123.7v11.7M142.5 137.1v10.7M160.6 126.8h17.9M181.8 120.3a91.9 91.9 0 0 0 20.4 2.6"/>
<path d="M184.3 126.8h17.9M203.6 120.2v7.1M203.6 135.1v12.7M232.7 138.1h-11.3l-10.7 1.5M143.9 147.4h26.3M176 147.4h26.2M93.3 179.5l6.3 9.1h11.4M132.9 166l1.4 .4M135.7 166.8l12 3.5M149 170.7l5.1 1.6h3.1"/>
</g>
<g fill="#fff" stroke="#fff" stroke-width=".16">
<path d="M109.1 107.3v1.7l4.7-1.7zM109.1 109l4.7-1.7v1.7z"/>
<path d="M139.4 121.5v1.8l2.1-1.8zM139.4 123.3l2.1-1.8v1.8z"/>
<path d="M178.9 126v1.7l5-1.7zM178.9 127.7l5-1.7v1.7z"/>
<path d="M74.1 130.6v1.6l3.6-1.6zM74.1 132.2l3.6-1.6v1.6z"/>
<path d="M75.3 123v1.7l3.5-1.7zM75.3 124.7l3.5-1.7v1.7z"/>
<path d="M170.6 146.5v1.8l5-1.8zM170.6 148.3l5-1.8v1.8z"/>
<path d="M101 110.2v1.7l3.3-1.7zM101 111.9l3.3-1.7v1.7z"/>
<path d="M157.9 171.4v1.7l8.2-1.7zM157.9 173.1l8.2-1.7v1.7z"/>
<path d="M178.3 118.9v1.8l3.1-1.8zM178.3 120.7l3.1-1.8v1.8z"/>
</g>
<!-- layer: CENTER -->
<g fill="none" stroke="#000" stroke-width=".16">
<path d="M87.8 77.3v3.4M203.6 77.3v3.6M87.8 81.3v.5M87.8 82.4v3.4M87.8 86.4v.5M87.8 87.5v3.4M87.8 91.4v.6M87.8 92.6v3.4M87.8 96.6v.5M87.8 97.7v3.4M203.6 81.4v.6M203.6 82.6v3.4"/>
<path d="M203.6 86.6v.5M203.6 87.7v3.4M203.6 91.7v.5M203.6 92.8v3.4M203.6 96.8v.5M203.6 97.9v3.4M87.8 101.6v.6M87.8 102.8v3.4M87.8 106.8v.5M87.8 107.9v3.4M87.8 111.8v.6M87.8 113v3.4"/>
<path d="M87.8 116.9v.6M87.8 118.1v3.4M152.4 119.8l-.3 .5M154.4 116.3l-1.7 3M155 115.4l-.3 .5M156.9 111.9l-1.6 3M157.5 111l-.3 .4M159.5 107.5l-1.7 2.9M160 106.5l-.2 .5M162 103.2l-1.7 2.8M203.6 101.9v.5M203.6 103v3.4"/>
<path d="M203.6 107v.5M203.6 108.1v3.4M203.6 112.1v.5M203.6 113.2v3.4M203.6 117.1v.6M203.6 118.3v3.4M87.8 122v.6M87.8 123.2v3.4M87.8 127.1v.6M87.8 128.3v3.4M87.8 132.2v.6M87.8 133.4v3.4"/>
<path d="M87.8 137.3v.6M87.8 138.5v3.4M144.2 134l-1.7 2.9M144.8 133l-.3 .5M146.7 129.6l-1.7 2.9M147.3 128.6l-.3 .5M149.3 125.2l-1.7 2.9M149.8 124.2l-.2 .5M151.8 120.7l-1.7 3M203.6 122.3v.5M203.6 123.4v3.4M203.6 127.3v.6"/>
<path d="M203.6 128.5v3.4M203.6 132.5v.5M203.6 133.6v3.4M203.6 137.5v.6M203.6 138.7v3.4M87.8 142.4v.6M87.8 143.6v3.4M87.8 147.5v.6M87.8 148.7v3.4M87.8 152.6v.6M87.8 153.8v3.3M87.8 157.7v.6"/>
<path d="M87.8 158.8v3.4M203.6 142.6v.6M203.6 143.8v3.4M203.6 147.7v.6M203.6 148.9v3.4M203.6 152.8v.6M203.6 154v3.4M203.6 157.9v.6M203.6 159v3.6M133.7 168.6h2M136.3 168.6h.6M137.4 168.6h3.4"/>
<path d="M141.4 168.6h.6M141.7 160.5v2.1M141.7 163.2v.5M141.7 164.3v3.4M141.7 168.3v.5M141.7 169.4v3.4M141.7 173.4v.5M141.7 174.5v2.1M142.6 168.6h3.3M146.5 168.6h.6M147.6 168.6h2.1"/>
</g>
<text font-size="4" x="258.2" y="193.8">계림(주)</text>
<g font-size="3.7">
<text x="32.8" y="12.3">1</text>
<text x="65.5" y="12.3">2</text>
<text x="98.2" y="12.3">3</text>
<text x="131.1" y="12.3">4</text>
<text x="163.8" y="12.3">5</text>
<text x="196.6" y="12.3">6</text>
<text x="229.4" y="12.3">7</text>
<text x="262.1" y="12.3">8</text>
<text x="12.8" y="33.7">A</text>
<text x="281.6" y="33.7">A</text>
<text x="12.8" y="70.1">B</text>
<text x="281.6" y="70.1">B</text>
<text x="12.7" y="106.4">C</text>
<text x="281.5" y="106.4">C</text>
<text x="12.7" y="142.7">D</text>
<text x="281.5" y="142.7">D</text>
<text x="12.8" y="179.1">E</text>
<text x="281.6" y="179.1">E</text>
<text x="32.8" y="200.5">1</text>
<text x="65.5" y="200.5">2</text>
<text x="98.2" y="200.5">3</text>
<text x="131.1" y="200.5">4</text>
<text x="163.8" y="200.5">5</text>
<text x="196.6" y="200.5">6</text>
<text x="229.4" y="200.5">7</text>
</g>
<g font-size="2.5">
<text x="221.2" y="137.6">M32X1.5P</text>
<text x="100.3" y="187.7">G1/2-14</text>
</g>
<g font-size="2.2">
<text x="75.3" y="124.5">∅39</text>
<text x="74.1" y="132.1">∅47</text>
<text x="157.9" y="172.9">∅32~∅35</text>
<text x="137.3" y="179.5">설치구멍</text>
</g>
<g font-size="2">
<text x="100.9" y="111.7">145</text>
<text x="109.1" y="108.8">161.1</text>
<text x="139.5" y="123.1">81</text>
<text x="178.4" y="120.5">30°</text>
<text x="178.9" y="127.6">124.5</text>
<text x="170.5" y="148.1">171.3</text>
</g>
<g font-size="1.6">
<text x="168.2" y="190.5">Drawn</text>
<text x="178" y="190.4">Approved</text>
<text x="197" y="190.8">Reference</text>
<text x="217.6" y="190.8">Date</text>
<text x="226.5" y="190.8">Scale</text>
<text x="241" y="190.8">Title</text>
<text x="154.4" y="193.9">KLTC-2500ST</text>
<text x="167.1" y="194.1">C.M.Park</text>
<text x="177.9" y="194.1">S.H.Baek</text>
<text x="200.5" y="194.3">-</text>
<text x="215.2" y="194.3">2025.11.13</text>
<text x="227.5" y="194.3">1:1</text>
<text x="235.6" y="194.1">S/L 1Hole Lavatory</text>
</g>
<text font-size="1.3" x="157.1" y="190.3">Dwg No.</text>
<g font-size="1">
<text x="241.9" y="15.8">rev.</text>
<text x="246.6" y="15.8">date</text>
<text x="260.3" y="15.8">details</text>
<text x="272.6" y="15.7">rev.by</text>
<text x="276.8" y="15.7">apv.</text>
</g>
</svg>
